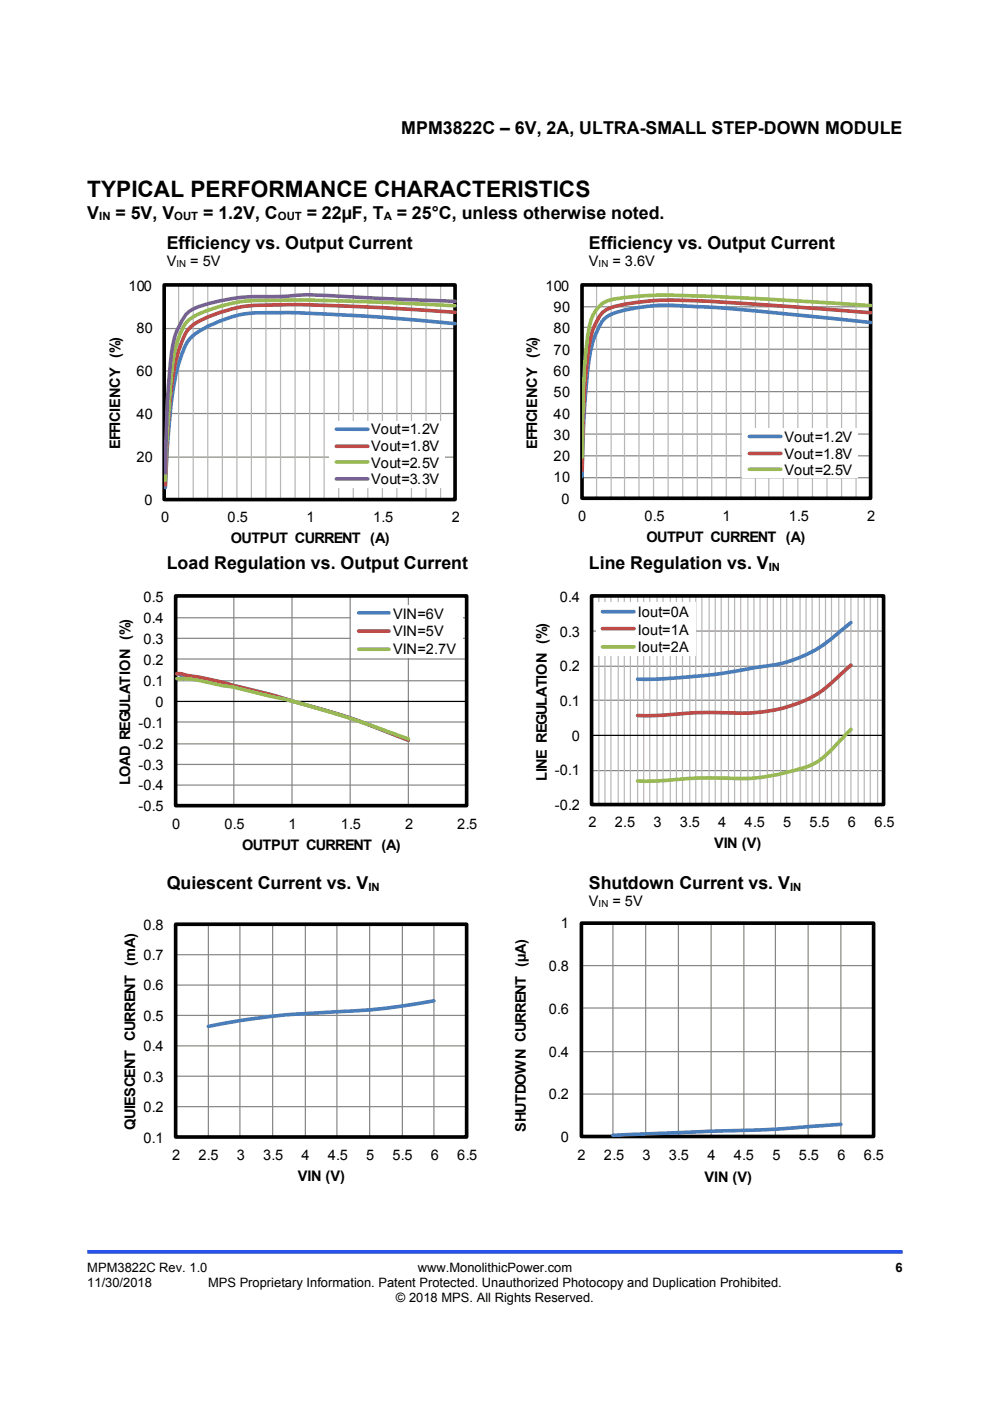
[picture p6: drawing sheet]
<svg xmlns="http://www.w3.org/2000/svg" width="210mm" height="297mm" viewBox="0 0 210 297" stroke-linecap="round" stroke-linejoin="round" font-family="sans-serif">
<path d="M18.5 265.4h173" fill="none" stroke="#1c4eff" stroke-width=".77" stroke-linecap="butt"/>
<path d="M34.8 78.7h61.7M34.8 69.7h61.7M34.8 60.4h61.7M34.8 96.9h61.7M34.8 87.7h61.7" fill="none" stroke="#868686" stroke-width=".26"/>
<g fill="none" stroke="#b7b7b7" stroke-width=".26">
<path d="M37.9 60.4v45.5M41 60.4v45.5M44.1 60.4v45.5M47.2 60.4v45.5M50.2 60.4v45.5M53.3 60.4v45.5M56.4 60.4v45.5M59.5 60.4v45.5M62.6 60.4v45.5M65.7 60.4v45.5M68.7 60.4v45.5M71.8 60.4v45.5"/>
<path d="M74.9 60.4v45.5M78 60.4v45.5M81.1 60.4v45.5M84.2 60.4v45.5M87.3 60.4v45.5M90.4 60.4v45.5M93.5 60.4v45.5M96.5 60.4v45.5"/>
</g>
<path d="M34.8 60.4h61.7v45.5h-61.7z" fill="none" stroke="#000" stroke-width=".77" stroke-linecap="butt"/>
<path d="M34.8 60.4v45.5h61.7" fill="none" stroke="#000" stroke-width=".26"/>
<path d="M96.5 68.6l-14.1-1.2-13.4-.8a128.2 128.2 0 0 0-16.7-.1 28.2 28.2 0 0 0-11.1 4.5 10.5 10.5 0 0 0-3.1 5.6 81.7 81.7 0 0 0-2.6 17.4l-.4 9.4" fill="none" stroke="#4a7ebb" stroke-width=".77"/>
<path d="M96.5 66.2l-22.2-1.3a161.3 161.3 0 0 0-23 .1 32 32 0 0 0-10.2 3.7 8.7 8.7 0 0 0-3 5.2 64.9 64.9 0 0 0-2.4 15.8l-.6 13.1" fill="none" stroke="#be4b48" stroke-width=".77"/>
<path d="M96.5 64.8l-22.2-.9-9.6-.3-5.9 .1a33.3 33.3 0 0 0-18.3 3.8 9.1 9.1 0 0 0-2.9 4.9 62.3 62.3 0 0 0-1.7 13.2l-.7 9.9-.1 6.3" fill="none" stroke="#98b954" stroke-width=".77"/>
<path d="M96.5 63.9l-22.1-1a75.1 75.1 0 0 0-15.6 0 42.3 42.3 0 0 0-17.6 2.5 6 6 0 0 0-3.1 3.7 22.6 22.6 0 0 0-2.1 9.3l-.5 7.6-.4 14.3" fill="none" stroke="#7d60a0" stroke-width=".77"/>
<path d="M69.9 89.3h24.4v14.2h-24.4z" fill="#fff"/>
<path d="M184.7 68.4l-27.5-2.8-9.3-.6a43.7 43.7 0 0 0-16.9 1.2 5.5 5.5 0 0 0-4.3 3.9 30.3 30.3 0 0 0-2.3 11.1l-.5 6.9-.5 12.9M71.3 91h6.7" fill="none" stroke="#4a7ebb" stroke-width=".77"/>
<path d="M184.7 66.3l-33.4-2.4a73.7 73.7 0 0 0-20.3 .9 5.3 5.3 0 0 0-4.6 3.6 26.8 26.8 0 0 0-2 9.6l-.6 7.5-.4 14.2M71.3 94.6h6.7" fill="none" stroke="#be4b48" stroke-width=".77"/>
<path d="M184.7 64.8l-19.4-1.2-15.3-.8a97.7 97.7 0 0 0-19 .5 6.3 6.3 0 0 0-5.9 5.6 136.4 136.4 0 0 0-1.6 22.2l-.1 5.8M71.3 97.9h6.7" fill="none" stroke="#98b954" stroke-width=".77"/>
<path d="M71.3 101.5h6.7" fill="none" stroke="#7d60a0" stroke-width=".77"/>
<path d="M123.4 78.7h61.3M123.4 74h61.3M123.4 69.4h61.3M123.4 65h61.3M123.4 60.4h61.3M123.4 96.6h61.3M123.4 92h61.3M123.4 87.7h61.3M123.4 83h61.3M123.4 101.3h61.3" fill="none" stroke="#868686" stroke-width=".26"/>
<g fill="none" stroke="#b7b7b7" stroke-width=".26">
<path d="M126.5 60.4v45.2M129.6 60.4v45.2M132.5 60.4v45.2M135.5 60.4v45.2M138.6 60.4v45.2M141.7 60.4v45.2M144.8 60.4v45.2M147.9 60.4v45.2M151 60.4v45.2M154.1 60.4v45.2M157.1 60.4v45.2M160.2 60.4v45.2"/>
<path d="M163.1 60.4v45.2M166.1 60.4v45.2M169.2 60.4v45.2M172.3 60.4v45.2M175.4 60.4v45.2M178.5 60.4v45.2M181.6 60.4v45.2M184.7 60.4v45.2"/>
</g>
<path d="M123.4 60.4h61.3v45.2h-61.3z" fill="none" stroke="#000" stroke-width=".77" stroke-linecap="butt"/>
<path d="M123.4 60.4v45.2h61.3" fill="none" stroke="#000" stroke-width=".26"/>
<path d="M157.5 90.9h24.5v10.5h-24.5z" fill="#fff"/>
<path d="M158.9 92.5h6.7M37.5 142.8l.7 .3a41.9 41.9 0 0 0 8.3 1.4l3.8 1a374.2 374.2 0 0 1 26.2 7.5l10.1 3.9" fill="none" stroke="#4a7ebb" stroke-width=".77"/>
<path d="M158.9 96.1h6.7M37.5 142.9h1l1.2 .3a87.2 87.2 0 0 1 12.1 2.7l8.4 2.2a182.7 182.7 0 0 1 26.4 8.8" fill="none" stroke="#be4b48" stroke-width=".77"/>
<path d="M158.9 99.5h6.7M37.5 143.9a20.7 20.7 0 0 1 7.5 1l.8 .2a135.7 135.7 0 0 1 13.1 2.8 224.2 224.2 0 0 1 27.7 8.8" fill="none" stroke="#98b954" stroke-width=".77"/>
<g fill="none" stroke="#868686" stroke-width=".26">
<path d="M37.3 126.3h61.7v44.5h-61.7M37.3 139.7h61.7M37.3 135.3h61.7M37.3 131h61.7M49.6 126.3v44.5M61.9 126.3v44.5M74.3 126.3v44.5M86.6 126.3v44.5M37.3 157.7h61.7M37.3 153.1h61.7M37.3 144.3h61.7M37.3 166.5h61.7"/>
<path d="M37.3 162.1h61.7"/>
</g>
<path d="M37.3 126.3h61.7v44.5h-61.7z" fill="none" stroke="#000" stroke-width=".77" stroke-linecap="butt"/>
<path d="M37.3 126.3v44.5M37.3 148.7h61.7" fill="none" stroke="#000" stroke-width=".26"/>
<path d="M74.4 128.3h23.7v11h-23.7z" fill="#fff"/>
<path d="M76.1 129.9h6.4M180.5 132l-1.5 1.2a28.7 28.7 0 0 1-18.2 8.3 131.9 131.9 0 0 1-25.6 2.5" fill="none" stroke="#4a7ebb" stroke-width=".77"/>
<path d="M76.1 133.8h6.4M180.5 141l-2.1 1.9a27 27 0 0 1-19.4 8.3h-1.7a109.3 109.3 0 0 0-17.9 .5h-4.2" fill="none" stroke="#be4b48" stroke-width=".77"/>
<path d="M76.1 137.6h6.4M180.5 154.6l-1.4 1.4a24.7 24.7 0 0 1-7 6.2 45.1 45.1 0 0 1-19.8 2.8 107 107 0 0 0-13.7 .6h-3.4" fill="none" stroke="#98b954" stroke-width=".77"/>
<path d="M125.5 133.8h61.9M125.5 126.3h61.9M125.5 148.5h61.9M125.5 141.3h61.9M125.5 170.6h61.9M125.5 163.4h61.9" fill="none" stroke="#868686" stroke-width=".26"/>
<g fill="none" stroke="#b7b7b7" stroke-width=".26">
<path d="M127 126.3v44.3M128.3 126.3v44.3M129.6 126.3v44.3M131.1 126.3v44.3M132.4 126.3v44.3M133.7 126.3v44.3M135.2 126.3v44.3M136.5 126.3v44.3M137.8 126.3v44.3M139.4 126.3v44.3M140.6 126.3v44.3M142.2 126.3v44.3"/>
<path d="M143.5 126.3v44.3M144.8 126.3v44.3M146.3 126.3v44.3M147.6 126.3v44.3M148.9 126.3v44.3M150.4 126.3v44.3M151.7 126.3v44.3M153 126.3v44.3M154.5 126.3v44.3M155.8 126.3v44.3M157.1 126.3v44.3M158.6 126.3v44.3"/>
<path d="M159.9 126.3v44.3M161.2 126.3v44.3M162.8 126.3v44.3M164 126.3v44.3M165.6 126.3v44.3M166.9 126.3v44.3M168.1 126.3v44.3M169.7 126.3v44.3M171 126.3v44.3M172.3 126.3v44.3M173.8 126.3v44.3M175.1 126.3v44.3"/>
<path d="M176.4 126.3v44.3M177.9 126.3v44.3M179.2 126.3v44.3M180.5 126.3v44.3M182 126.3v44.3M183.3 126.3v44.3M184.6 126.3v44.3M186.1 126.3v44.3M187.4 126.3v44.3"/>
</g>
<path d="M125.5 126.3h61.9v44.3h-61.9z" fill="none" stroke="#000" stroke-width=".77" stroke-linecap="butt"/>
<path d="M125.5 126.3v44.3M125.5 155.9h61.9" fill="none" stroke="#000" stroke-width=".26"/>
<path d="M126.4 127.8h21v11.3h-21z" fill="#fff"/>
<path d="M127.8 129.7h6.7M92 212.2l-.8 .1a143.7 143.7 0 0 1-23.2 2.4l-.8 .1a143.7 143.7 0 0 0-23 2.8M178.4 238.4l-14.7 1.1-33.7 1.2" fill="none" stroke="#4a7ebb" stroke-width=".77"/>
<path d="M127.8 133.3h6.7" fill="none" stroke="#be4b48" stroke-width=".77"/>
<path d="M127.8 137.1h6.7" fill="none" stroke="#98b954" stroke-width=".77"/>
<g fill="none" stroke="#868686" stroke-width=".26">
<path d="M37.3 196h61.7v45.1M44.2 196v45.1M50.9 196v45.1M57.8 196v45.1M64.8 196v45.1M71.5 196v45.1M78.4 196v45.1M85.3 196v45.1M92 196v45.1M123.3 195.7h62v45.3M130 195.7v45.3M136.9 195.7v45.3"/>
<path d="M143.9 195.7v45.3M150.8 195.7v45.3M157.8 195.7v45.3M164.5 195.7v45.3M171.4 195.7v45.3M178.4 195.7v45.3M37.3 215.3h61.7M37.3 208.9h61.7M37.3 202.4h61.7M123.3 213.7h62M123.3 204.7h62M37.3 234.6h61.7"/>
<path d="M37.3 228.2h61.7M37.3 221.7h61.7M123.3 232h62M123.3 223h62"/>
</g>
<path d="M37.3 196h61.7v45.1h-61.7zM123.3 195.7h62v45.3h-62z" fill="none" stroke="#000" stroke-width=".77" stroke-linecap="butt"/>
<path d="M37.3 196v45.1h61.7M123.3 195.7v45.3h62" fill="none" stroke="#000" stroke-width=".26"/>
<text font-size="4.8" x="18.5" y="41.8">TYPICAL PERFORMANCE CHARACTERISTICS</text>
<g font-size="3.8">
<text x="85.1" y="28.5">MPM3822C – 6V, 2A, ULTRA-SMALL STEP-DOWN MODULE</text>
<text x="18.5" y="46.4">V</text>
<text x="24.5" y="46.4">= 5V, V</text>
<text x="43.1" y="46.4">= 1.2V, C</text>
<text x="65" y="46.4">= 22µF, T</text>
<text x="84.2" y="46.4">= 25°C, unless otherwise noted.</text>
<text x="35.4" y="52.7">Efficiency vs. Output Current</text>
<text x="124.9" y="52.7">Efficiency vs. Output Current</text>
<text x="35.4" y="120.6">Load Regulation vs. Output Current</text>
<text x="124.9" y="120.6">Line Regulation vs. V</text>
<text x="35.4" y="188.5">Quiescent Current vs. V</text>
<text x="124.9" y="188.5">Shutdown Current vs. V</text>
</g>
<g font-size="3.1">
<text x="35.4" y="56.4">V</text>
<text x="40.3" y="56.4">= 5V</text>
<text x="124.9" y="56.4">V</text>
<text x="129.9" y="56.4">= 3.6V</text>
<text x="27.2" y="61.6">100</text>
<text x="115.7" y="61.6">100</text>
<text x="28.9" y="70.7">80</text>
<text x="117.4" y="70.6">80</text>
<text x="117.4" y="66.1">90</text>
<text x="117.4" y="75.2">70</text>
<text x="28.9" y="79.8">60</text>
<text x="117.4" y="79.7">60</text>
<text x="28.9" y="88.9">40</text>
<text x="117.4" y="88.7">40</text>
<text x="117.4" y="84.2">50</text>
<text x="25.5" y="95.1" transform="rotate(-90 25.5 95.1)">EFFICIENCY (%)</text>
<text x="78.7" y="92.1">Vout=1.2V</text>
<text x="78.7" y="95.7">Vout=1.8V</text>
<text x="114" y="95.2" transform="rotate(-90 114 95.2)">EFFICIENCY (%)</text>
<text x="117.4" y="93.3">30</text>
<text x="166.4" y="93.7">Vout=1.2V</text>
<text x="28.9" y="98">20</text>
<text x="78.7" y="99.2">Vout=2.5V</text>
<text x="117.4" y="97.8">20</text>
<text x="166.4" y="97.2">Vout=1.8V</text>
<text x="166.4" y="100.7">Vout=2.5V</text>
<text x="30.6" y="107.1">0</text>
<text x="78.7" y="102.7">Vout=3.3V</text>
<text x="117.4" y="102.3">10</text>
<text x="119.1" y="106.8">0</text>
<text x="34.2" y="110.7">0</text>
<text x="48.3" y="110.7">0.5</text>
<text x="65" y="110.7">1</text>
<text x="79.1" y="110.7">1.5</text>
<text x="95.8" y="110.7">2</text>
<text x="122.6" y="110.5">0</text>
<text x="136.7" y="110.5">0.5</text>
<text x="153.3" y="110.5">1</text>
<text x="167.3" y="110.5">1.5</text>
<text x="183.9" y="110.5">2</text>
<text x="48.9" y="115.2">OUTPUT CURRENT (A)</text>
<text x="137.1" y="115">OUTPUT CURRENT (A)</text>
<text x="30.4" y="127.6">0.5</text>
<text x="83.4" y="131.2">VIN=6V</text>
<text x="118.7" y="127.6">0.4</text>
<text x="135.3" y="130.8">Iout=0A</text>
<text x="30.4" y="136.5">0.3</text>
<text x="30.4" y="132.1">0.4</text>
<text x="83.4" y="134.9">VIN=5V</text>
<text x="118.7" y="135">0.3</text>
<text x="135.3" y="134.6">Iout=1A</text>
<text x="30.4" y="140.9">0.2</text>
<text x="83.4" y="138.7">VIN=2.7V</text>
<text x="118.7" y="142.3">0.2</text>
<text x="135.3" y="138.3">Iout=2A</text>
<text x="30.4" y="145.4">0.1</text>
<text x="33" y="149.8">0</text>
<text x="118.7" y="149.7">0.1</text>
<text x="29.4" y="154.3">-0.1</text>
<text x="29.4" y="158.7">-0.2</text>
<text x="121.3" y="157">0</text>
<text x="27.6" y="166.5" transform="rotate(-90 27.6 166.5)">LOAD REGULATION (%)</text>
<text x="29.4" y="167.6">-0.4</text>
<text x="29.4" y="163.2">-0.3</text>
<text x="116" y="165.5" transform="rotate(-90 116 165.5)">LINE REGULATION (%)</text>
<text x="117.7" y="164.4">-0.1</text>
<text x="29.4" y="172">-0.5</text>
<text x="117.7" y="171.7">-0.2</text>
<text x="36.5" y="175.7">0</text>
<text x="47.6" y="175.7">0.5</text>
<text x="61.2" y="175.7">1</text>
<text x="72.3" y="175.7">1.5</text>
<text x="85.9" y="175.7">2</text>
<text x="97" y="175.7">2.5</text>
<text x="124.8" y="175.4">2</text>
<text x="130.4" y="175.4">2.5</text>
<text x="138.6" y="175.4">3</text>
<text x="144.2" y="175.4">3.5</text>
<text x="151.4" y="179.9">VIN (V)</text>
<text x="152.3" y="175.4">4</text>
<text x="157.9" y="175.4">4.5</text>
<text x="166.1" y="175.4">5</text>
<text x="171.7" y="175.4">5.5</text>
<text x="179.9" y="175.4">6</text>
<text x="185.5" y="175.4">6.5</text>
<text x="51.3" y="180.2">OUTPUT CURRENT (A)</text>
<text x="30.4" y="197.1">0.8</text>
<text x="119" y="196.8">1</text>
<text x="124.9" y="192.2">V</text>
<text x="129.9" y="192.2">= 5V</text>
<text x="30.4" y="203.5">0.7</text>
<text x="30.4" y="210">0.6</text>
<text x="116.4" y="205.9">0.8</text>
<text x="116.4" y="214.9">0.6</text>
<text x="30.4" y="216.5">0.5</text>
<text x="30.4" y="222.9">0.4</text>
<text x="116.4" y="224">0.4</text>
<text x="30.4" y="229.4">0.3</text>
<text x="116.4" y="233.1">0.2</text>
<text x="28.7" y="239.6" transform="rotate(-90 28.7 239.6)">QUIESCENT CURRENT (mA)</text>
<text x="30.4" y="235.8">0.2</text>
<text x="111.5" y="240" transform="rotate(-90 111.5 240)">SHUTDOWN CURRENT (µA)</text>
<text x="30.4" y="242.3">0.1</text>
<text x="36.5" y="246">2</text>
<text x="42.1" y="246">2.5</text>
<text x="50.2" y="246">3</text>
<text x="55.8" y="246">3.5</text>
<text x="64" y="246">4</text>
<text x="69.5" y="246">4.5</text>
<text x="77.7" y="246">5</text>
<text x="83.2" y="246">5.5</text>
<text x="91.4" y="246">6</text>
<text x="97" y="246">6.5</text>
<text x="119" y="242.2">0</text>
<text x="122.5" y="245.9">2</text>
<text x="128.1" y="245.9">2.5</text>
<text x="136.2" y="245.9">3</text>
<text x="141.9" y="245.9">3.5</text>
<text x="150" y="245.9">4</text>
<text x="155.6" y="245.9">4.5</text>
<text x="163.8" y="245.9">5</text>
<text x="169.4" y="245.9">5.5</text>
<text x="177.6" y="245.9">6</text>
<text x="183.2" y="245.9">6.5</text>
<text x="63.2" y="250.4">VIN (V)</text>
<text x="149.5" y="250.6">VIN (V)</text>
</g>
<g font-size="2.7">
<text x="18.5" y="269.8">MPM3822C Rev. 1.0</text>
<text x="88.6" y="269.8">www.MonolithicPower.com</text>
<text x="189.9" y="269.8">6</text>
<text x="18.5" y="272.9">11/30/2018</text>
<text x="44.1" y="272.9">MPS Proprietary Information. Patent Protected. Unauthorized Photocopy and Duplication Prohibited.</text>
<text x="84" y="276.1">© 2018 MPS. All Rights Reserved.</text>
</g>
<g font-size="2.4">
<text x="21" y="46.7">IN</text>
<text x="37" y="46.7">OUT</text>
<text x="58.9" y="46.7">OUT</text>
<text x="81.4" y="46.7">A</text>
<text x="163" y="121">IN</text>
<text x="78.1" y="188.8">IN</text>
<text x="167.6" y="188.8">IN</text>
</g>
<g font-size="2.1">
<text x="37.4" y="56.6">IN</text>
<text x="127" y="56.6">IN</text>
<text x="127" y="192.3">IN</text>
</g>
</svg>
